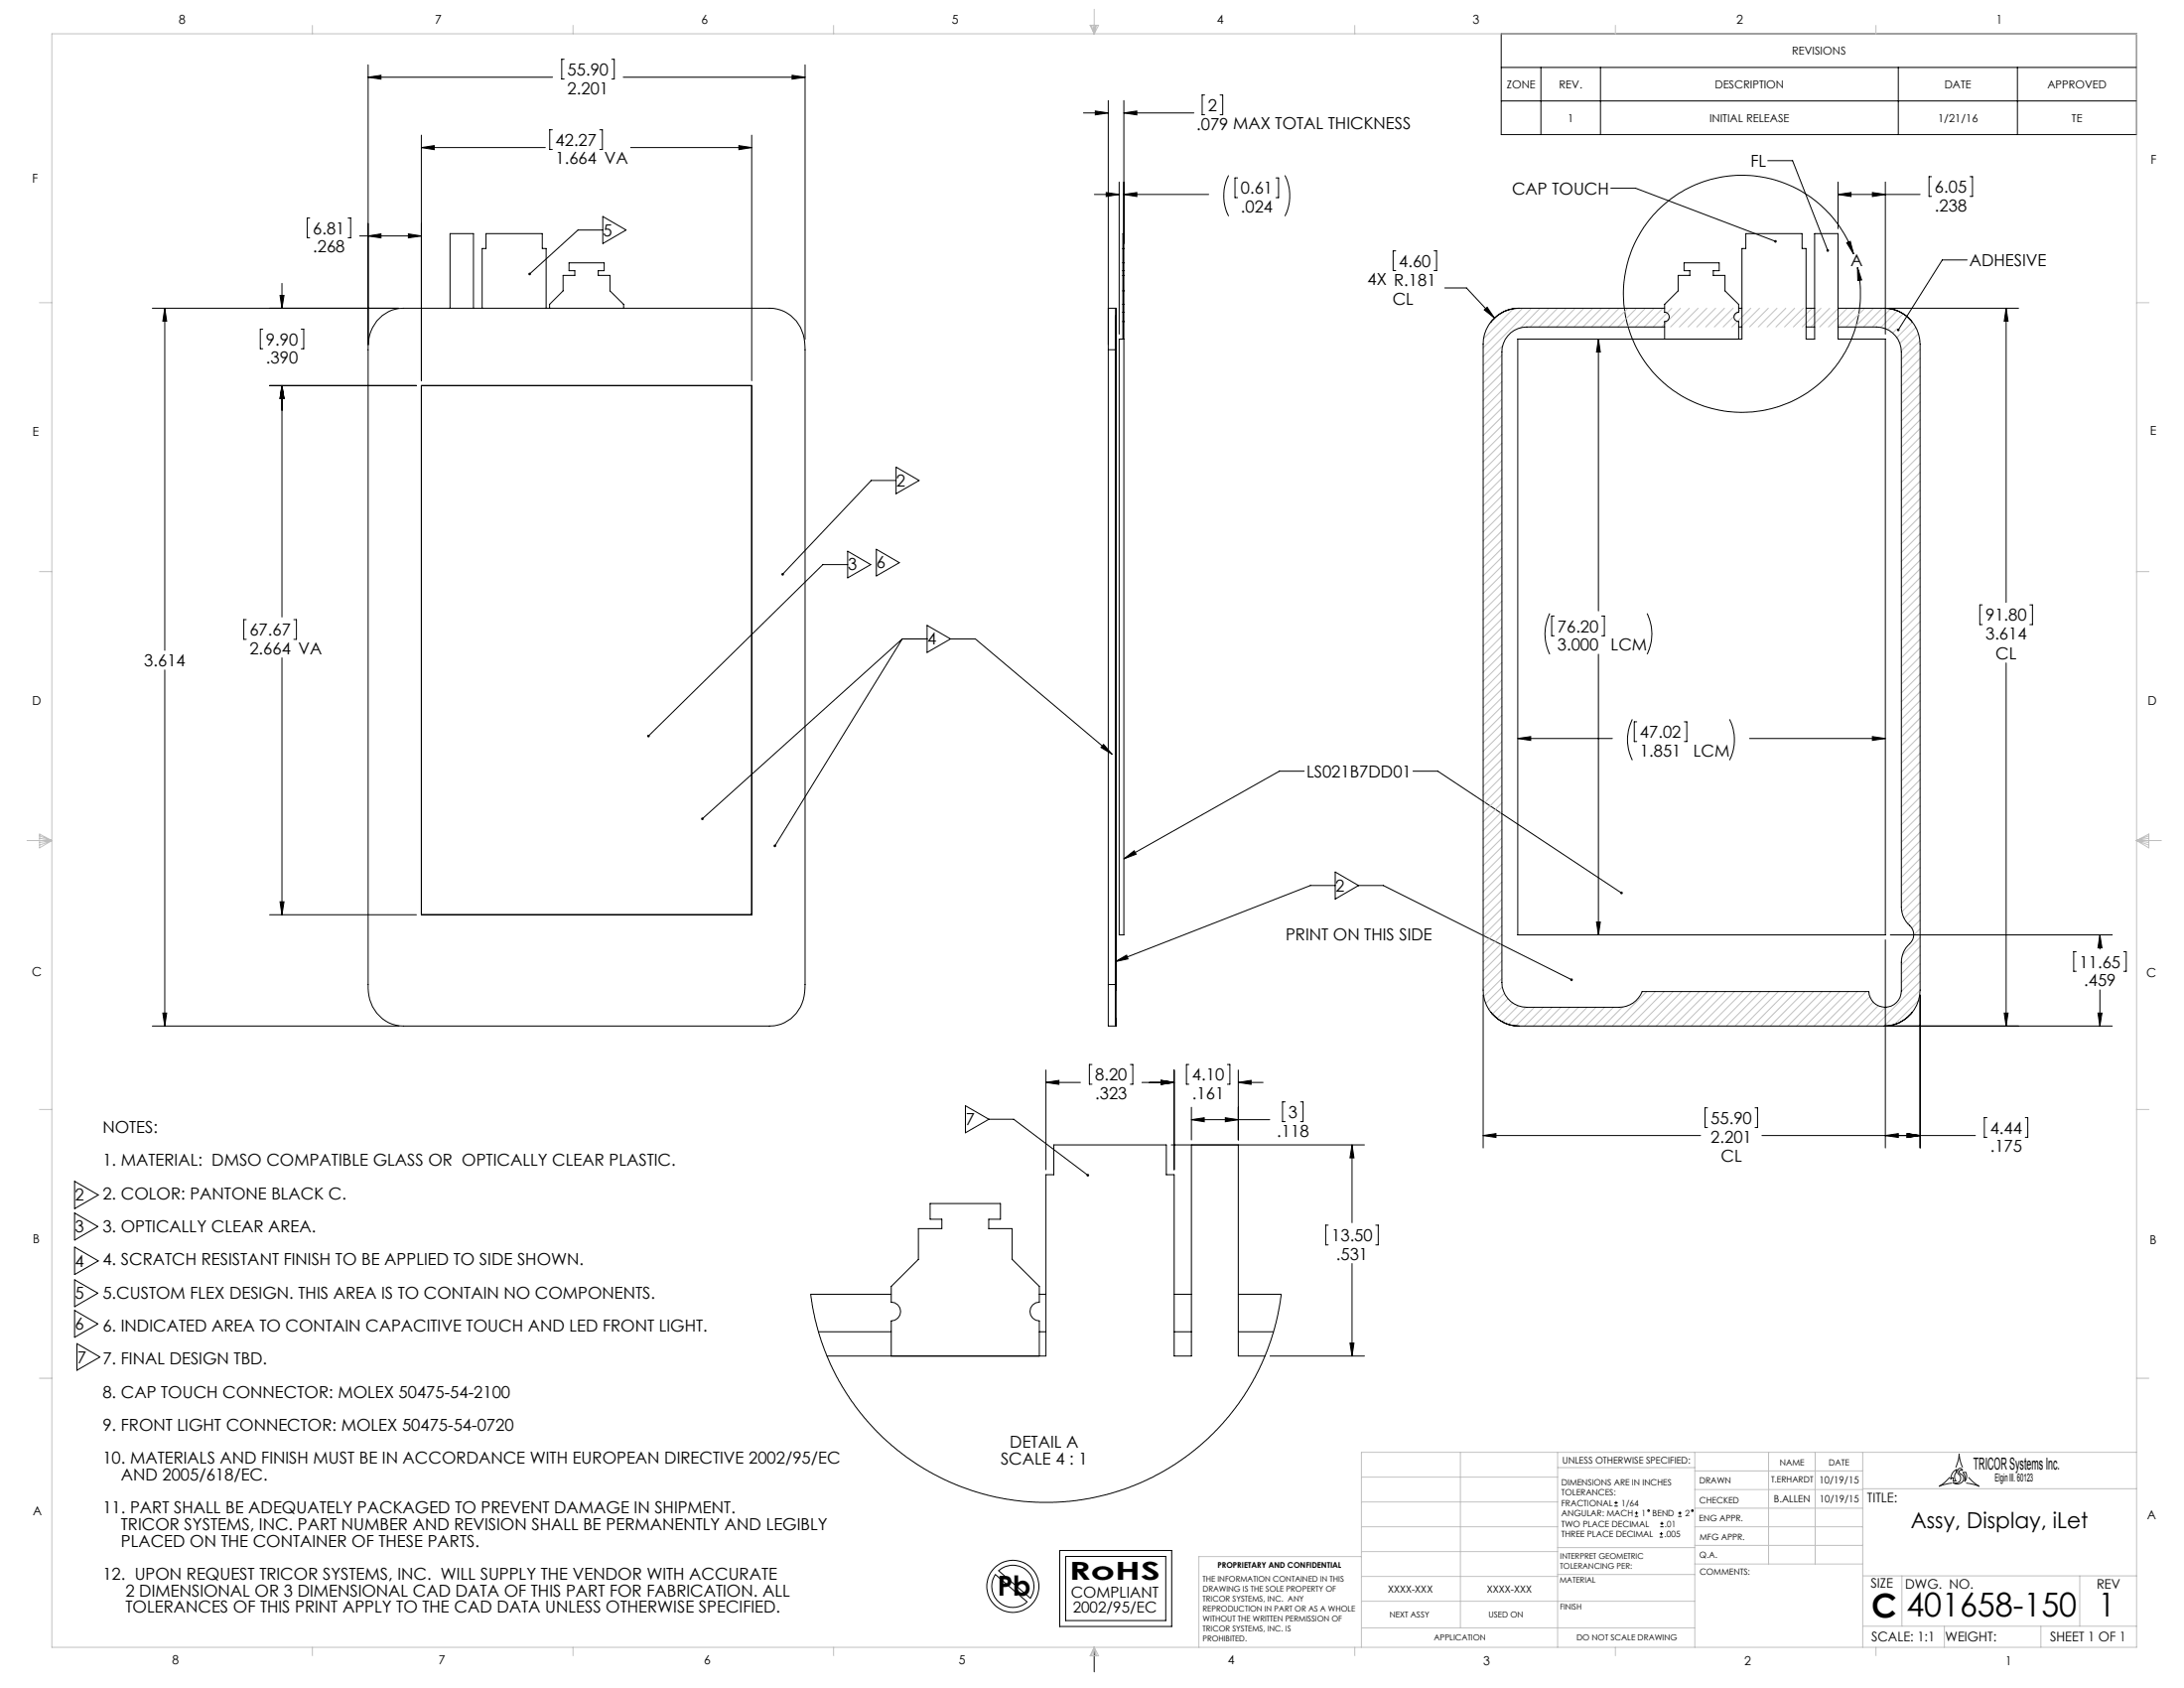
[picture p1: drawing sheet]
<svg xmlns="http://www.w3.org/2000/svg" width="559mm" height="432mm" viewBox="0 0 559 432" stroke-linecap="round" stroke-linejoin="round" font-family="sans-serif">
<g fill="none" stroke="#000" stroke-width=".25">
<path d="M94.2 19.8l3.3-.5v.9zM94.2 16.6v71.6M94.2 19.8h47.2M144.4 15.2h-.7v5h.7M156.5 15.2h.7v5h-.7M159.5 19.8h46.5M202.7 19.3l3.3 .5-3.3 .4zM206 16.6v70.2M384.1 8.6h162.6v25.8h-162.6zM384.1 17.3h162.6M394.3 17.3v17.1M409.5 17.3v17.1"/>
<path d="M485.7 17.3v17.1M516.2 17.3v17.1M107.8 37.7l3.3-.4v1zM107.8 34.6v62.8M107.8 37.7h31.7M141.3 33.2h-.6v5h.6M153.5 33.2h.6v5h-.6M161.4 37.7h30.9M189.1 37.3l3.2 .4-3.2 .6zM192.3 34.6v62.8M277.2 28.9h6.4M280.2 28.4l3.4 .5-3.4 .5z"/>
<path d="M283.6 25.7v62.5M287.5 28.9l3.4-.5v1zM287.5 25.7v54.2M287.5 28.9h18M308.2 24.3h-.6v5.1h.6M312.2 24.3h.6v5.1h-.6M384.1 25.8h162.6M79.2 55.8h-.6v5h.6M89.1 55.8h.6v5h-.6M104.5 59.8l3.3 .6-3.3 .5zM154.2 55.4l6 3.4-6 3.5zM154.2 58.8h-6.3l-12.4 11.3"/>
<path d="M280 49.7h6.3M283 49.2l3.3 .5-3.3 .6zM286.3 46.6v38.9M287.5 49.7l3.4-.5v1.1zM287.5 59.8h-.2v20.1M287.5 49.7h21.7M314.4 44.9a11.6 11.6 0 0 0 0 10.4M316.7 45.5h-.7v5.1h.7M326.5 45.5h.6v5.1h-.6M328.8 44.9a11.6 11.6 0 0 1 0 10.4M412.2 48.2h6.3l35.8 13.5M452.3 41.1h6.3l9 23"/>
<path d="M470.3 49.7l3.3-.5v1.1zM470.3 49.7h21M470.3 46.6v11.9M479.1 49.2l3.3 .5-3.3 .6zM482.4 46.6v38.9M494.2 45.2h-.6v5h.6M504 45.2h.7v5h-.7M39 78.8h63M42.2 78.8l.5 3.4h-1zM42.2 78.8v87.6M71.6 75.6h1.1l-.6 3.2zM72.1 72.5v6.3"/>
<path d="M92 60.4h15.8M94.2 60.4l3.3-.6v1.1zM115.1 78.8v-19h6v19M123.4 78.8v-15.2h1v-3.8h14.3v3.8h1v15.2M140.6 78.8v-.9l3.5-3.5v-4h3v-1.1h-1.5v-2.1h9v2.1h-1.5v1.1h3v4l3.5 3.5v.9M285.5 78.8v10.7M287.3 79.9v2.4M287.3 70.4h.2M287.3 69.3h.2M287.3 67.2h.2M287.3 63.6h.2M287.3 74.4h.2"/>
<path d="M287.3 77.9h.2M287.3 79.9h.2M287.5 79.9v2.4M357.1 64.2h-.7v5h.7M366.9 64.2h.7v5h-.7M369.6 73.7h5.6l7.2 7.7M379.8 79.3l.7-.7 1.9 2.8zM388.7 78.8a9.2 9.2 0 0 0-9.2 9.3v165.2a9.2 9.2 0 0 0 9.2 9.2M425.9 78.8h-37.3a8.7 8.7 0 0 0-7.1 3.6M444.9 78.8h.8M462.1 78.8h2.2M470.3 78.8h11.9a8.5 8.5 0 0 1 7 3.6"/>
<path d="M472.5 62.1l.9-.4 .8 3.2zM474.2 64.9a30.3 30.3 0 0 0-50.5-10.5 30.3 30.3 0 0 0 13.3 49.9 30.3 30.3 0 0 0 38.6-34.3l-.3-1.6M475.3 68.4l1 3.2-1 .2zM482.1 78.8a9.2 9.2 0 0 1 9.2 9.3v165.2a9.2 9.2 0 0 1-9.2 9.2M483.3 78.8h33.2M503.3 66.5h-6.3l-11.3 17.9M513.3 78.8l.5 3.4h-1zM513.3 78.8v75.3M67.2 84.2h-.6v5h.6M69 98.6h37.5M72.1 98.6l.6 3.4h-1.1zM72.1 98.6v59.2"/>
<path d="M77.1 84.2h.6v5h-.6M96.4 82.1a8.6 8.6 0 0 1 6.9-3.3h93.6a9.2 9.2 0 0 1 9.1 9.7v163.3a9.6 9.6 0 0 1-8.4 10.6l-94.3 .1a9.2 9.2 0 0 1-9.1-9.7l.1-165.3a10.1 10.1 0 0 1 2.1-5.4zM107.8 98.6h84.5v135.4h-84.5zM283.6 89.5v162.3M283.6 89.5h1.9M285.4 80.8v7.3M285.4 88.1v165.2M285.4 88.1h.2M285.5 89.5v162.3M285.6 88.1v-9.3h-2v10.7M285.6 88.1v165.2M287.3 82.3v4.4"/>
<path d="M287.3 82.3h.2M287.5 82.3v156.8h-1.2v-152.4h1.2M388.3 86.7h57.4v-23.1h1v-3.8h14.4v3.8h1v23.1h2.2v-26.9h6v26.9h12.1v152.4h-94.1zM409 86.7v69.6M409 86.7l.5 3.4h-1zM425.9 86.7v-4.4a1.2 1.2 0 0 0 1.2-1.2 1.2 1.2 0 0 0-1.2-1.2v-2l3.5-3.5v-4h3v-1.1h-1.5v-2.1h9v2.1h-1.5v1.1h3v4l3.5 3.5v2a1.2 1.2 0 0 0-1.2 1.2 1.2 1.2 0 0 0 1.2 1.2v4.4M425.9 83.6h-35.3a6.3 6.3 0 0 0-6.3 6.4v161.3a6.4 6.4 0 0 0 6.3 6.4h23.7a6.3 6.3 0 0 0 5.9-4.1h58a4.2 4.2 0 0 0 4.1 4.1M444.9 83.6h.8M462.1 83.6h2.2M470.3 83.6h9.8a6.4 6.4 0 0 1 6.4 6.4v142a6.7 6.7 0 0 0 2.5 5.2 3.3 3.3 0 0 1-.9 4.7l-1.1 1.7-.5 1.9v8a4.2 4.2 0 0 1-4.2 4.2M229.3 119.5l5.9 3.4-5.9 3.4zM229.3 122.9h-6.4l-22.7 24"/>
<path d="M63 158.5h-.6v5h.6M75.2 158.5h.6v5h-.6M216.9 141l5.9 3.4-5.9 3.4zM216.9 144.4h-6.4l-44.6 43.9M224.2 140.5l5.9 3.4-5.9 3.4zM237.2 160l6 3.4-6 3.5zM396.5 156.9a11.7 11.7 0 0 0 0 10.5M397.7 157.6h-.7v5h.7M409.8 157.6h.7v5h-.7M421.4 156.9a11.7 11.7 0 0 1 0 10.5M507.2 154.7h-.6v5.1h.6M519.4 154.7h.6v5.1h-.6"/>
<path d="M42.2 171.4v91.1M72.1 168.3v65.7M230.9 163.4h6.3M230.9 163.4l-51.2 46M230.9 163.4l-32.6 53M243.2 163.4h6.4l35 29.5M409 167.4v71.7M513.3 169.6v92.9M282.4 190.4l2.2 2.5-2.9-1.7zM333.7 197.3h-6.4l-39.8 22.4M361.5 197.3h6.4l47 31.1M388.3 188.9l3.4-.5v1z"/>
<path d="M388.3 188.9h24.2M417.7 184a11.7 11.7 0 0 0 0 10.5M418.8 184.6h-.7v5.1h.7M431 184.6h.6v5.1h-.6M442.5 184a11.7 11.7 0 0 1 0 10.5M447.6 188.9h34.8M479.1 188.4l3.3 .5-3.3 .5zM287.5 219.7l2.7-2.1 .5 .9zM69 234h37.5M71.6 230.7h1.1l-.6 3.3zM341.6 223.1l6 3.4-6 3.5zM341.6 226.5h-6.3l-49.9 19.5"/>
<path d="M347.6 226.5h6.3l48.2 24.1M408.5 235.9h1l-.5 3.2zM483.7 239.1h56.8M537.3 239.1l.5 3.4h-1zM537.3 239.1v3.7M41.7 259.2h1l-.5 3.3zM283.6 251.8v10.7h2v-9.2M283.6 251.8h1.9M285.4 253.3v8.8M285.4 253.3h.2M285.4 246l2.9-1.7 .3 1zM285.5 251.8v1.3"/>
<path d="M379.5 254.5v39.2M381.5 258.9a8.5 8.5 0 0 0 7.1 3.6h93.6a8.8 8.8 0 0 0 7-3.6M482.3 257.7h.1M482.4 240.4v53.3M491.3 254.5v39.2M512.8 259.2h1l-.5 3.3zM531.2 243.5h-.6v5h.6M536.8 259.2h1l-.5 3.3zM537.3 253.2v9.3M543.4 243.5h.6v5h-.6M39 262.5h63.1M267.6 276.9l3.3-.5v1z"/>
<path d="M267.6 276.9h8.8M267.6 273.7v25.5M279.4 272.3h-.7v5.1h.7M285.5 260.5v2M289.2 272.3h.6v5.1h-.6M292.2 276.9h8.2M297.1 276.4l3.3 .5-3.3 .5zM300.4 273.7v25.5M304.2 272.3h-.6v5.1h.6M314 272.3h.7v5.1h-.7M316.8 276.9l3.3-.5v1zM316.8 273.7v17.9"/>
<path d="M316.8 276.9h6.4M483.3 262.5h57.2M247 282.9l6 3.4-6 3.5zM253 286.3h6.4l18.9 14.3M299.7 292.9h49.4M304.8 286.4l3.3-.5v1zM304.8 283.2v8.4M304.8 286.4h20.1M304.8 292.9v54h-4.4v-46.4h-2v-7.6h-28.8v7.6h-2v46.4h-56M313.5 285.9l3.3 .5-3.3 .5zM316.8 292.9v54h6.9M328.8 281.9h-.6v5h.6"/>
<path d="M332.8 281.9h.6v5h-.6M345.9 292.9l.5 3.3h-1zM345.9 292.9v19.9M379.5 290.5h55.6M379.5 290.5l3.3-.5v1zM436.9 283.4h-.7v5h.7M449.1 283.4h.6v5h-.6M450.8 290.5h54.6M482.4 290.5l3.3-.5v1zM488 290l3.3 .5-3.3 .5zM508.4 285.9h-.7v5h.7M518.2 285.9h.6v5h-.6"/>
<path d="M19.1 302.2l6.1 3.5-6.1 3.5zM19.1 310.3l5.9 3.5-5.9 3.4zM19.1 319l6.1 3.5-6.1 3.5zM339.8 313.4h-.6v5.1h.6M352 313.4h.6v5.1h-.6M19.1 327.4l5.9 3.4-5.9 3.5zM19.1 335.2l5.9 3.5-5.9 3.4zM228 331.1h-20.6l1.2 6.7 .9 3.2 1.6 4.7 3 6.5 3.7 6.2 4.1 5.1 5 5.1 5.3 4.3 2.6 1.8 4 2.3 6.5 3.1 6.2 2.1 3.6 .8 4.3 .8 6.6 .5 6.2-.1 6.5-.9 5.4-1.2 6.2-2.2 4.8-2.1 5.4-3.2 5.3-3.8 5.5-5 3.1-3.5 2.7-3.5 3.3-5.2 1.9-3.6 1.8-4.3 1.7-4.7 1.2-4.8 .8-5v-.1h-11M265.9 331.1h1.7M300.4 331.1h4.4M345.9 323.2v23.7M19.7 343.7l5.9 3.4-5.9 3.4z"/>
<path d="M209.4 340.7h18.6M228 346.9v-9a2.4 2.4 0 0 0 2.4-2.4 2.4 2.4 0 0 0-2.4-2.4v-4l7-6.9v-7.9h6v-2.4h-3v-4h18v4h-3v2.4h6v7.9l6.9 6.9v4a2.4 2.4 0 0 0-2.4 2.4 2.4 2.4 0 0 0 2.4 2.4v9M265.9 340.7h1.7M300.4 340.7h4.4M316.8 340.7h9M324.9 346.9h24.2M345.4 343.6h1l-.5 3.3zM271.1 396.6h28.7v19.5h-28.7zM272.7 398.1h25.6v16.4h-25.6zM413.1 385.3h.8M413.1 384.4h.8M413.5 384v.8"/>
<path d="M418.3 387.9h.8M418.3 387.1h.8M418.7 386.6v.9M424.6 393.2h.9M424.6 392.4h.9M424.8 390.6h.8M424.8 389.7h.8M425.1 391.9v.9M425.2 389.3v.8M429.4 387.9h.8M429.4 387.1h.8M429.8 386.6v.9"/>
<path d="M255.5 401.8l8.1 7a5.4 5.4 0 0 0-.9-7.1 5.4 5.4 0 0 0-7.2 .1M262.8 409.8l-8.1-7a5.4 5.4 0 0 0 .9 7.1 5.4 5.4 0 0 0 7.2-.1M280 421.4v6.3"/>
<circle cx="421.8" cy="386.4" r=".22"/>
<circle cx="433" cy="386.4" r=".21"/>
<circle cx="259.2" cy="405.8" r="6.7"/>
</g>
<path d="M498.9 377.9l-1.3 1.3-1.5 1 1.5-.5 1.9-.3M499.9 376.4l.8-.5-.2 .7a1.89 1.89 0 0 0 0 2.2l-.8 .2v-1.1l-.6 .5 .3-1.2zM500.4 375.4l.6-1.7 .3-1.8 .4 2.2 .4 1.3M501.1 375.7l.7-.1 .3 .6a.55 .55 0 0 0-.9 .3 .55 .55 0 0 0 .7 .7 1.38 1.38 0 0 1 .4 1.6 1.38 1.38 0 0 1-1.5 .8l-1.1-.3a1.33 1.33 0 0 0 1.8-.6 1.33 1.33 0 0 0-.6-1.8l-.1-.6zM502.2 376.7l.8-.1 .2 .7v.8l-.5 .9v-1.5zM503.7 377.9l1.3 1.3 1.4 1-1.4-.5-1.9-.3" fill="none" stroke="#191924" stroke-width=".25"/>
<g fill="none" stroke="#c0c0c0" stroke-width=".25">
<path d="M13.3 8.6h533.4v412.8h-533.4zM79.9 6.5v2.1M146.6 6.5v2.1M213.3 6.5v2.1M278.9 6.5h2.2l-1.1 2.1zM279.1 6.5l.9 2.1M279.6 6.5l.4 2.1M280 2.4v6.2M280.3 6.5l-.3 2.1M280.6 6.5l-.6 2.1M346.6 6.5v2.1M413.3 6.5v2.1"/>
<path d="M480 6.5v2.1M10.1 77.4h3.2M387.2 79l-7.6 7.6M389.6 78.8l-10.1 10.2M391.8 78.8l-12.3 12.4M394.1 78.8l-5 5.1M396.3 78.8l-4.8 4.8M398.5 78.8l-4.8 4.8M400.8 78.8l-4.8 4.8M403 78.8l-4.7 4.8M405.3 78.8l-4.8 4.8M407.5 78.8l-4.8 4.8"/>
<path d="M409.8 78.8l-4.8 4.8M412 78.8l-4.8 4.8M414.3 78.8l-4.8 4.8M416.5 78.8l-4.8 4.8M418.7 78.8l-4.8 4.8M421 78.8l-4.8 4.8M423.2 78.8l-4.8 4.8M425.5 78.8l-4.8 4.8M427.7 78.8l-4.8 4.8M430 78.8l-4.8 4.8M432.2 78.8l-4.8 4.8M434.5 78.8l-4.8 4.8"/>
<path d="M436.7 78.8l-4.8 4.8M439 78.8l-4.8 4.8M441.2 78.8l-4.8 4.8M443.4 78.8l-4.8 4.8M445.7 78.8l-4.8 4.8M448 78.8l-4.9 4.8M450.2 78.8l-4.8 4.8M452.4 78.8l-4.8 4.8M454.7 78.8l-4.8 4.8M456.9 78.8l-4.8 4.8M459.2 78.8l-4.8 4.8M461.4 78.8l-4.8 4.8"/>
<path d="M463.7 78.8l-4.8 4.8M465.9 78.8l-4.8 4.8M468.1 78.8l-4.8 4.8M470.4 78.8l-4.8 4.8M472.7 78.8l-4.9 4.8M474.9 78.8l-4.8 4.8M477.1 78.8l-4.8 4.8M479.4 78.8l-4.8 4.8M481.6 78.8l-4.8 4.8M483.7 79l-4.6 4.6M485.5 79.5l-4.3 4.2M546.7 77.4h3.1"/>
<path d="M381.6 82.3l-.5 .6M383.5 80.5l-.1 .1M384.3 90.9l-4.8 4.8M384.3 93.1l-4.8 4.8M384.3 95.4l-4.8 4.8M384.3 97.6l-4.8 4.8M384.3 99.9l-4.8 4.8M384.5 88.4l-5 5.1M485.3 84.1l-1 1.1M486.9 80.3l-4 4M489.3 82.4l-4 4M490.2 83.7l-4.1 4.1"/>
<path d="M490.9 85.3l-4.4 4.4M491.2 87.2l-4.7 4.8M491.3 89.4l-4.8 4.8M491.3 91.7l-4.8 4.7M491.3 93.9l-4.8 4.8M491.3 96.1l-4.8 4.8M491.3 98.4l-4.8 4.8M384.3 102.1l-4.8 4.8M384.3 104.4l-4.8 4.7M384.3 106.6l-4.8 4.8M384.3 108.9l-4.8 4.8M384.3 111.1l-4.8 4.8"/>
<path d="M384.3 113.3l-4.8 4.8M384.3 115.6l-4.8 4.8M384.3 117.8l-4.8 4.8M491.3 100.6l-4.8 4.8M491.3 102.9l-4.8 4.8M491.3 105.1l-4.8 4.8M491.3 107.4l-4.8 4.8M491.3 109.6l-4.8 4.8M491.3 111.9l-4.8 4.8M491.3 114.1l-4.8 4.8M491.3 116.3l-4.8 4.8M491.3 118.6l-4.8 4.8"/>
<path d="M384.3 120.1l-4.8 4.8M384.3 122.3l-4.8 4.8M384.3 124.6l-4.8 4.8M384.3 126.8l-4.8 4.8M384.3 129l-4.8 4.8M384.3 131.3l-4.8 4.8M384.3 133.6l-4.8 4.8M384.3 135.8l-4.8 4.8M384.3 138l-4.8 4.8M491.3 120.8l-4.8 4.8M491.3 123.1l-4.8 4.8M491.3 125.3l-4.8 4.8"/>
<path d="M491.3 127.6l-4.8 4.8M491.3 129.8l-4.8 4.8M491.3 132.1l-4.8 4.8M491.3 134.3l-4.8 4.8M491.3 136.6l-4.8 4.8M491.3 138.8l-4.8 4.8M10.1 146.2h3.2M384.3 140.3l-4.8 4.8M384.3 142.5l-4.8 4.8M384.3 144.8l-4.8 4.8M384.3 147l-4.8 4.8M384.3 149.3l-4.8 4.8"/>
<path d="M384.3 151.5l-4.8 4.8M384.3 153.7l-4.8 4.8M384.3 156l-4.8 4.8M384.3 158.3l-4.8 4.8M491.3 141l-4.8 4.8M491.3 143.3l-4.8 4.8M491.3 145.5l-4.8 4.8M491.3 147.8l-4.8 4.8M491.3 150l-4.8 4.8M491.3 152.3l-4.8 4.8M491.3 154.5l-4.8 4.8M491.3 156.8l-4.8 4.8"/>
<path d="M491.3 159l-4.8 4.8M546.7 146.2h3.1M384.3 160.5l-4.8 4.8M384.3 162.7l-4.8 4.8M384.3 165l-4.8 4.8M384.3 167.2l-4.8 4.8M384.3 169.5l-4.8 4.8M384.3 171.7l-4.8 4.8M384.3 174l-4.8 4.8M384.3 176.2l-4.8 4.8M384.3 178.4l-4.8 4.8M491.3 161.3l-4.8 4.8"/>
<path d="M491.3 163.5l-4.8 4.8M491.3 165.7l-4.8 4.8M491.3 168l-4.8 4.8M491.3 170.2l-4.8 4.8M491.3 172.5l-4.8 4.8M491.3 174.7l-4.8 4.8M491.3 177l-4.8 4.8M491.3 179.2l-4.8 4.8M384.3 180.7l-4.8 4.8M384.3 183l-4.8 4.7M384.3 185.2l-4.8 4.8M384.3 187.4l-4.8 4.8"/>
<path d="M384.3 189.7l-4.8 4.8M384.3 191.9l-4.8 4.8M384.3 194.2l-4.8 4.8M384.3 196.4l-4.8 4.8M384.3 198.6l-4.8 4.8M491.3 181.5l-4.8 4.8M491.3 183.7l-4.8 4.8M491.3 185.9l-4.8 4.8M491.3 188.2l-4.8 4.8M491.3 190.4l-4.8 4.8M491.3 192.7l-4.8 4.8M491.3 194.9l-4.8 4.8"/>
<path d="M491.3 197.2l-4.8 4.8M491.3 199.4l-4.8 4.8M6.9 215h6.4M10.1 213.4l3.2 1.6-3.2 1.9zM10.1 213.8l3.2 1.2M10.1 214.4l3.2 .6M13.3 215l-3.2 1.2M13.3 215l-3.2 .5M384.3 200.9l-4.8 4.8M384.3 203.1l-4.8 4.8M384.3 205.4l-4.8 4.8M384.3 207.6l-4.8 4.8"/>
<path d="M384.3 209.9l-4.8 4.8M384.3 212.1l-4.8 4.8M384.3 214.4l-4.8 4.8M384.3 216.6l-4.8 4.8M384.3 218.9l-4.8 4.8M491.3 201.6l-4.8 4.8M491.3 203.9l-4.8 4.8M491.3 206.2l-4.8 4.8M491.3 208.4l-4.8 4.8M491.3 210.6l-4.8 4.8M491.3 212.9l-4.8 4.8M491.3 215.1l-4.8 4.8"/>
<path d="M491.3 217.4l-4.8 4.8M491.3 219.6l-4.8 4.8M546.7 215h6.3M546.7 215l3.1 .5M546.7 215l3.1 1.2M546.7 215l3.1-1.6v3.5zM549.8 214.4l-3.1 .6M549.8 213.8l-3.1 1.2M384.3 221.1l-4.8 4.8M384.3 223.3l-4.8 4.8M384.3 225.6l-4.8 4.8M384.3 227.8l-4.8 4.8"/>
<path d="M384.3 230.1l-4.8 4.8M384.3 232.3l-4.8 4.8M384.3 234.6l-4.8 4.8M384.3 236.8l-4.8 4.8M384.3 239.1l-4.8 4.8M491.3 221.9l-4.8 4.8M491.3 224.1l-4.8 4.8M491.3 226.3l-4.8 4.8M491.3 228.6l-4.7 4.7M491.3 230.9l-4.1 4M491.3 233.1l-3.2 3.2M491.3 235.3l-2.1 2.1"/>
<path d="M491.3 237.6l-1.6 1.6M491.3 239.8l-4.6 4.6M384.3 241.3l-4.8 4.8M384.3 243.6l-4.8 4.8M384.3 245.8l-4.8 4.8M384.3 248l-4.8 4.8M384.3 250.3l-4.7 4.7M384.4 252.4l-4.3 4.3M384.9 254.1l-4 4.1M385.8 255.5l-4 3.9M387 256.5l-4 4M388.5 257.3l-4.1 4.1"/>
<path d="M390.4 257.7l-4.4 4.3M392.6 257.7l-4.8 4.7M394.9 257.7l-4.8 4.8M397.1 257.7l-4.8 4.8M399.3 257.7l-4.8 4.8M401.6 257.7l-4.8 4.8M403.9 257.7l-4.9 4.8M406.1 257.7l-4.8 4.8M408.3 257.7l-4.8 4.8M410.6 257.7l-4.8 4.8M412.8 257.7l-4.8 4.8M415.1 257.6l-4.8 4.9"/>
<path d="M421.3 253.6l-8.8 8.9M423.5 253.6l-8.7 8.9M425.8 253.6l-8.8 8.9M428.1 253.6l-8.9 8.9M430.3 253.6l-8.8 8.9M432.5 253.6l-8.7 8.9M434.8 253.6l-8.8 8.9M437 253.6l-8.8 8.9M439.3 253.6l-8.8 8.9M441.5 253.6l-8.8 8.9M443.8 253.6l-8.8 8.9M446 253.6l-8.8 8.9"/>
<path d="M448.2 253.6l-8.7 8.9M450.5 253.6l-8.8 8.9M452.8 253.6l-8.9 8.9M455 253.6l-8.8 8.9M457.2 253.6l-8.7 8.9M459.5 253.6l-8.8 8.9M461.7 253.6l-8.8 8.9M464 253.6l-8.8 8.9M466.2 253.6l-8.8 8.9M468.5 253.6l-8.8 8.9M470.7 253.6l-8.8 8.9M472.9 253.6l-8.8 8.9"/>
<path d="M475.2 253.6l-8.8 8.9M477.4 253.6l-8.8 8.9M478.4 254.9l-7.5 7.6M479.3 256.3l-6.2 6.2M480.6 257.3l-5.2 5.2M482.4 257.7l-4.8 4.8M490.9 255.9l-6.1 6.1M491.3 242.1l-4.8 4.8M491.3 244.3l-4.8 4.8M491.3 246.6l-4.8 4.8M491.3 248.8l-4.8 4.8M491.3 251l-11.4 11.5"/>
<path d="M491.3 253.3l-9.2 9.2M10.1 283.8h3.2M546.7 283.8h3.1M10.1 352.6h3.2M546.7 352.6h3.1M348.3 377.9h50.2M373.7 371.5v44.9M398.5 371.5v49.9M398.5 375.4h35.1M433.6 371.5v49.9M433.6 376.3h43M452.5 371.5v28.6"/>
<path d="M464.4 371.5v28.6M476.6 371.5v49.9M546.7 371.5h-198.4v49.9M348.3 396.9h50.2M348.3 390.6h50.2M348.3 384.2h50.2M348.3 398.2h-41.6v23.2M398.5 395.9h35.1M433.6 385.8h43M433.6 381h43M433.6 390.6h43M433.6 395.3h43"/>
<path d="M476.6 380.8h70.1M348.3 416.4h85.3M348.3 409.6h85.3M348.3 403.3h50.2M398.5 402.8h35.1M433.6 400.1h43M476.6 416h70.1M476.6 403.1h70.1M486.6 403.1v12.9M497.5 416v5.4M522.2 416v5.4M532.1 403.1v12.9"/>
<path d="M79.9 421.4v2.1M146.6 421.4v2.1M213.3 421.4v2.1M280 421.4l1.1 2.2h-2.2zM280 421.4l.6 2.2M280 421.4l-.9 2.2M280 421.4l-.4 2.2M280 421.4l.3 2.2M346.6 421.4v2.1M413.3 421.4v2.1M480 421.4v2.1"/>
</g>
<g fill="#000">
<path d="M42.2 78.8l.5 3.4h-1zM41.7 259.2h1l-.5 3.3zM94.2 19.8l3.3-.5v.9zM202.7 19.3l3.3 .5-3.3 .4zM107.8 37.7l3.3-.4v1zM189.1 37.3l3.2 .4-3.2 .6zM72.1 98.6l.6 3.4h-1.1zM71.6 230.7h1.1l-.6 3.3zM94.2 60.4l3.3-.6v1.1zM104.5 59.8l3.3 .6-3.3 .5zM71.6 75.6h1.1l-.6 3.2zM72.1 98.6l.6 3.4h-1.1zM280.2 28.4l3.4 .5-3.4 .5zM287.5 28.9l3.4-.5v1zM283 49.2l3.3 .5-3.3 .6zM287.5 49.7l3.4-.5v1.1zM379.5 290.5l3.3-.5v1zM488 290l3.3 .5-3.3 .5zM488 290l3.3 .5-3.3 .5zM482.4 290.5l3.3-.5v1zM536.8 259.2h1l-.5 3.3zM537.3 239.1l.5 3.4h-1zM512.8 259.2h1l-.5 3.3zM513.3 78.8l.5 3.4h-1zM379.8 79.3l2.6 2.1-1.9-2.8zM479.1 49.2l3.3 .5-3.3 .6zM470.3 49.7l3.3-.5v1.1zM479.1 188.4l3.3 .5-3.3 .5zM388.3 188.9l3.4-.5v1zM408.5 235.9h1l-.5 3.2zM409 86.7l.5 3.4h-1zM345.4 343.6h1l-.5 3.3zM345.9 292.9l.5 3.3h-1zM313.5 285.9l3.3 .5-3.3 .5zM304.8 286.4l3.3-.5v1zM316.8 276.9l3.3-.5v1zM297.1 276.4l3.3 .5-3.3 .5zM297.1 276.4l3.3 .5-3.3 .5zM267.6 276.9l3.3-.5v1z"/>
<path d="M200 146.7v.4l.2-.2-.2 .2a.34 .34 0 0 0 .5 0 .34 .34 0 0 0 0-.5 .34 .34 0 0 0-.5 .1zM165.7 188.1v.4l.2-.2-.2 .2a.34 .34 0 0 0 .5 0 .34 .34 0 0 0 0-.5 .34 .34 0 0 0-.5 .1zM135.3 69.8v.5l.2-.2-.2 .2a.35 .35 0 0 0 .5 0 .35 .35 0 0 0 0-.5 .35 .35 0 0 0-.5 0zM472.5 62.1l.9-.4 .8 3.2zM475.3 68.4l1 3.2-1 .2zM454 61.6v.4l.6-.1-.3-.2 .3 .2-.2-.5zM467.4 63.8v.5l.4 .1-.2-.3 .3 .2v-.5zM485.5 84.1l-.1 .5 .1 .1 .2-.3-.2 .3a.34 .34 0 0 0 .5-.3 .34 .34 0 0 0-.5-.3zM278.1 300.4l-.1 .4 .5 .2 .1-.2-.3-.2 .3 .2v-.4zM179.5 209.2v.5l.2-.3-.2 .3a.33 .33 0 0 0 .4 0 .33 .33 0 0 0 0-.5 .33 .33 0 0 0-.4 0zM197.9 216.2l.2 .5 .2-.3-.2 .3a.34 .34 0 0 0 .4-.2 .34 .34 0 0 0-.1-.4 .34 .34 0 0 0-.5 .1zM282.4 190.4l2.2 2.5-2.9-1.7zM414.6 228.2l.1 .5h.4l-.2-.3 .2 .2v-.4zM287.5 219.7l2.7-2.1 .5 .9zM285.4 246l2.9-1.7 .3 1zM401.8 250.4l.1 .5 .5-.1-.3-.2 .3 .2-.1-.5z"/>
</g>
<g font-size="8.5">
<text x="478.9" y="413.7">C</text>
<text x="487.8" y="413.5">401658-150</text>
<text x="536.9" y="413.5">1</text>
</g>
<text font-size="7.1" x="255.2" y="408.1">Pb</text>
<text font-size="6.3" x="273.5" y="404.1">RoHS</text>
<text font-size="5.6" x="488.9" y="391">Assy, Display, iLet</text>
<g font-size="4.2">
<text x="145.2" y="19.3">55.90</text>
<text x="145.2" y="24">2.201</text>
<text x="309.1" y="28.4">2</text>
<text x="306.1" y="33.2">.079 MAX TOTAL THICKNESS</text>
<text x="142.1" y="37.3">42.27</text>
<text x="142.1" y="42">1.664 VA</text>
<text x="447.9" y="42.7">FL</text>
<text x="317.5" y="49.6">0.61</text>
<text x="386.9" y="49.7">CAP TOUCH</text>
<text x="495" y="49.3">6.05</text>
<text x="80.1" y="59.9">6.81</text>
<text x="317.5" y="54.4">.024</text>
<text x="495" y="54">.238</text>
<text x="80.1" y="64.6">.268</text>
<text x="154.3" y="60.3">5</text>
<text x="357.9" y="68.3">4.60</text>
<text x="473.5" y="68.2">A</text>
<text x="503.9" y="68.1">ADHESIVE</text>
<text x="349.9" y="73">4X R.181</text>
<text x="356.3" y="78.1">CL</text>
<text x="68.1" y="88.3">9.90</text>
<text x="68.1" y="93">.390</text>
<text x="229.3" y="124.4">2</text>
<text x="216.9" y="145.9">3</text>
<text x="224.3" y="145.4">6</text>
<text x="398.5" y="161.7">76.20</text>
<text x="508" y="158.8">91.80</text>
<text x="63.8" y="162.6">67.67</text>
<text x="63.8" y="167.3">2.664 VA</text>
<text x="237.3" y="164.9">4</text>
<text x="398.5" y="166.4">3.000</text>
<text x="412.2" y="166.4">LCM</text>
<text x="508" y="163.6">3.614</text>
<text x="36.9" y="170.5">3.614</text>
<text x="510.6" y="168.6">CL</text>
<text x="419.6" y="188.8">47.02</text>
<text x="419.6" y="193.5">1.851</text>
<text x="433.3" y="193.5">LCM</text>
<text x="334.3" y="198.8">LS021B7DD01</text>
<text x="341.7" y="228">2</text>
<text x="328.9" y="240.4">PRINT ON THIS SIDE</text>
<text x="532" y="247.5">11.65</text>
<text x="533.2" y="252.3">.459</text>
<text x="280.2" y="276.4">8.20</text>
<text x="280.2" y="281.2">.323</text>
<text x="305" y="276.4">4.10</text>
<text x="305" y="281.2">.161</text>
<text x="247.1" y="287.8">7</text>
<text x="329.6" y="286">3</text>
<text x="437.7" y="287.5">55.90</text>
<text x="26.3" y="289.9">NOTES:</text>
<text x="326.7" y="290.7">.118</text>
<text x="437.7" y="292.2">2.201</text>
<text x="509.2" y="290">4.44</text>
<text x="26.3" y="298.3">1. MATERIAL: DMSO COMPATIBLE GLASS OR OPTICALLY CLEAR PLASTIC.</text>
<text x="440.3" y="297.3">CL</text>
<text x="509.2" y="294.8">.175</text>
<text x="19.2" y="307.1">2</text>
<text x="26.3" y="306.8">2. COLOR: PANTONE BLACK C.</text>
<text x="19.2" y="315.2">3</text>
<text x="26.3" y="315.3">3. OPTICALLY CLEAR AREA.</text>
<text x="340.7" y="317.5">13.50</text>
<text x="26.3" y="323.7">4. SCRATCH RESISTANT FINISH TO BE APPLIED TO SIDE SHOWN.</text>
<text x="341.8" y="322.3">.531</text>
<text x="19.2" y="324">4</text>
<text x="19.2" y="332.3">5</text>
<text x="26.3" y="332.2">5.CUSTOM FLEX DESIGN. THIS AREA IS TO CONTAIN NO COMPONENTS.</text>
<text x="19.2" y="340.1">6</text>
<text x="26.3" y="340.7">6. INDICATED AREA TO CONTAIN CAPACITIVE TOUCH AND LED FRONT LIGHT.</text>
<text x="19.8" y="348.7">7</text>
<text x="26.3" y="349.1">7. FINAL DESIGN TBD.</text>
<text x="26.3" y="357.6">8. CAP TOUCH CONNECTOR: MOLEX 50475-54-2100</text>
<text x="26.3" y="366.1">9. FRONT LIGHT CONNECTOR: MOLEX 50475-54-0720</text>
<text x="258.4" y="370.4">DETAIL A</text>
<text x="26.3" y="374.5">10. MATERIALS AND FINISH MUST BE IN ACCORDANCE WITH EUROPEAN DIRECTIVE 2002/95/EC</text>
<text x="256" y="374.6">SCALE 4 : 1</text>
<text x="504.9" y="375.9">TRICOR Systems Inc.</text>
<text x="30.9" y="378.8">AND 2005/618/EC.</text>
<text x="26.3" y="387.2">11. PART SHALL BE ADEQUATELY PACKAGED TO PREVENT DAMAGE IN SHIPMENT.</text>
<text x="30.9" y="395.7">PLACED ON THE CONTAINER OF THESE PARTS.</text>
<text x="30.9" y="391.5">TRICOR SYSTEMS, INC. PART NUMBER AND REVISION SHALL BE PERMANENTLY AND LEGIBLY</text>
<text x="26.3" y="404.2">12. UPON REQUEST TRICOR SYSTEMS, INC. WILL SUPPLY THE VENDOR WITH ACCURATE</text>
<text x="32.1" y="412.6">TOLERANCES OF THIS PRINT APPLY TO THE CAD DATA UNLESS OTHERWISE SPECIFIED.</text>
<text x="32.1" y="408.4">2 DIMENSIONAL OR 3 DIMENSIONAL CAD DATA OF THIS PART FOR FABRICATION. ALL</text>
</g>
<g font-size="3.9">
<text x="274" y="408.6">COMPLIANT</text>
<text x="274.5" y="412.5">2002/95/EC</text>
</g>
<g font-size="3.4">
<text x="477.8" y="384.2">TITLE:</text>
<text x="478.7" y="406.3">SIZE</text>
<text x="487.5" y="406.3">DWG. NO.</text>
<text x="536.5" y="406.4">REV</text>
<text x="478.8" y="419.8">SCALE: 1:1</text>
<text x="497.7" y="419.9">WEIGHT:</text>
<text x="524.5" y="419.8">SHEET 1 OF 1</text>
</g>
<g font-size="3.2">
<text x="45.7" y="6.1">8</text>
<text x="111.3" y="6.1">7</text>
<text x="179.5" y="6.1">6</text>
<text x="243.5" y="6.1">5</text>
<text x="311.3" y="6">4</text>
<text x="376.8" y="6.1">3</text>
<text x="444.3" y="6.1">2</text>
<text x="510.7" y="6">1</text>
<text x="550.3" y="41.8">F</text>
<text x="8.2" y="46.6">F</text>
<text x="8.4" y="111.5">E</text>
<text x="550.1" y="111.2">E</text>
<text x="8.2" y="180.2">D</text>
<text x="549.6" y="180.4">D</text>
<text x="8.2" y="249.7">C</text>
<text x="549.2" y="249.9">C</text>
<text x="8.4" y="318">B</text>
<text x="550" y="318.2">B</text>
<text x="8.4" y="387.6">A</text>
<text x="549.4" y="388.7">A</text>
<text x="44.1" y="425.8">8</text>
<text x="112.2" y="425.8">7</text>
<text x="180.2" y="425.8">6</text>
<text x="245.3" y="425.7">5</text>
<text x="314.1" y="425.7">4</text>
<text x="379.5" y="425.8">3</text>
<text x="446.4" y="425.8">2</text>
<text x="513.1" y="425.8">1</text>
</g>
<g font-size="2.8">
<text x="458.5" y="14">REVISIONS</text>
<text x="385.5" y="22.6">ZONE</text>
<text x="398.9" y="22.6">REV.</text>
<text x="438.8" y="22.6">DESCRIPTION</text>
<text x="497.5" y="22.6">DATE</text>
<text x="523.8" y="22.6">APPROVED</text>
<text x="401.1" y="31.2">1</text>
<text x="437.4" y="31.2">INITIAL RELEASE</text>
<text x="495.8" y="31.2">1/21/16</text>
<text x="530.1" y="31.2">TE</text>
<text x="510.4" y="379.1">Elgin Ill. 60123</text>
</g>
<g font-size="2.5">
<text x="465.5" y="379.6">10/19/15</text>
<text x="453.9" y="384.3">B.ALLEN</text>
<text x="465.5" y="384.4">10/19/15</text>
<text x="355.1" y="407.3">XXXX-XXX</text>
<text x="380.5" y="407.3">XXXX-XXX</text>
</g>
<text font-size="2.4" x="399.7" y="374.3">UNLESS OTHERWISE SPECIFIED:</text>
<g font-size="2.2">
<text x="455.4" y="374.8">NAME</text>
<text x="467.9" y="374.8">DATE</text>
<text x="399.5" y="379.9">DIMENSIONS ARE IN INCHES</text>
<text x="399.5" y="382.6">TOLERANCES:</text>
<text x="434.8" y="379.6">DRAWN</text>
<text x="453.1" y="379.3">T.ERHARDT</text>
<text x="399.5" y="387.9">ANGULAR: MACH</text>
<text x="399.5" y="385.2">FRACTIONAL</text>
<text x="414.8" y="385.2">1/64</text>
<text x="420" y="387.9">1</text>
<text x="422.8" y="387.9">BEND</text>
<text x="431.2" y="387.9">2</text>
<text x="434.8" y="389.1">ENG APPR.</text>
<text x="434.8" y="384.5">CHECKED</text>
<text x="399.5" y="393.2">THREE PLACE DECIMAL</text>
<text x="399.5" y="390.5">TWO PLACE DECIMAL</text>
<text x="425.8" y="393.2">.005</text>
<text x="425.9" y="390.5">.01</text>
<text x="434.9" y="393.9">MFG APPR.</text>
<text x="434.8" y="398.6">Q.A.</text>
<text x="434.9" y="402.8">COMMENTS:</text>
</g>
<g font-size="2.1">
<text x="355.5" y="413.9">NEXT ASSY</text>
<text x="380.8" y="413.9">USED ON</text>
<text x="366.9" y="419.7">APPLICATION</text>
<text x="403.4" y="419.7">DO NOT SCALE DRAWING</text>
</g>
<g font-size="2">
<text x="311.5" y="401.1">PROPRIETARY AND CONFIDENTIAL</text>
<text x="399.2" y="398.8">INTERPRET GEOMETRIC</text>
<text x="399.2" y="401.3">TOLERANCING PER:</text>
<text x="307.7" y="404.7">THE INFORMATION CONTAINED IN THIS</text>
<text x="307.7" y="407.2">DRAWING IS THE SOLE PROPERTY OF</text>
<text x="399.1" y="404.8">MATERIAL</text>
<text x="307.7" y="409.7">TRICOR SYSTEMS, INC. ANY</text>
<text x="307.7" y="412.3">REPRODUCTION IN PART OR AS A WHOLE</text>
<text x="399.1" y="411.7">FINISH</text>
<text x="307.7" y="414.8">WITHOUT THE WRITTEN PERMISSION OF</text>
<text x="307.7" y="417.3">TRICOR SYSTEMS, INC. IS</text>
<text x="307.7" y="419.8">PROHIBITED.</text>
</g>
</svg>
